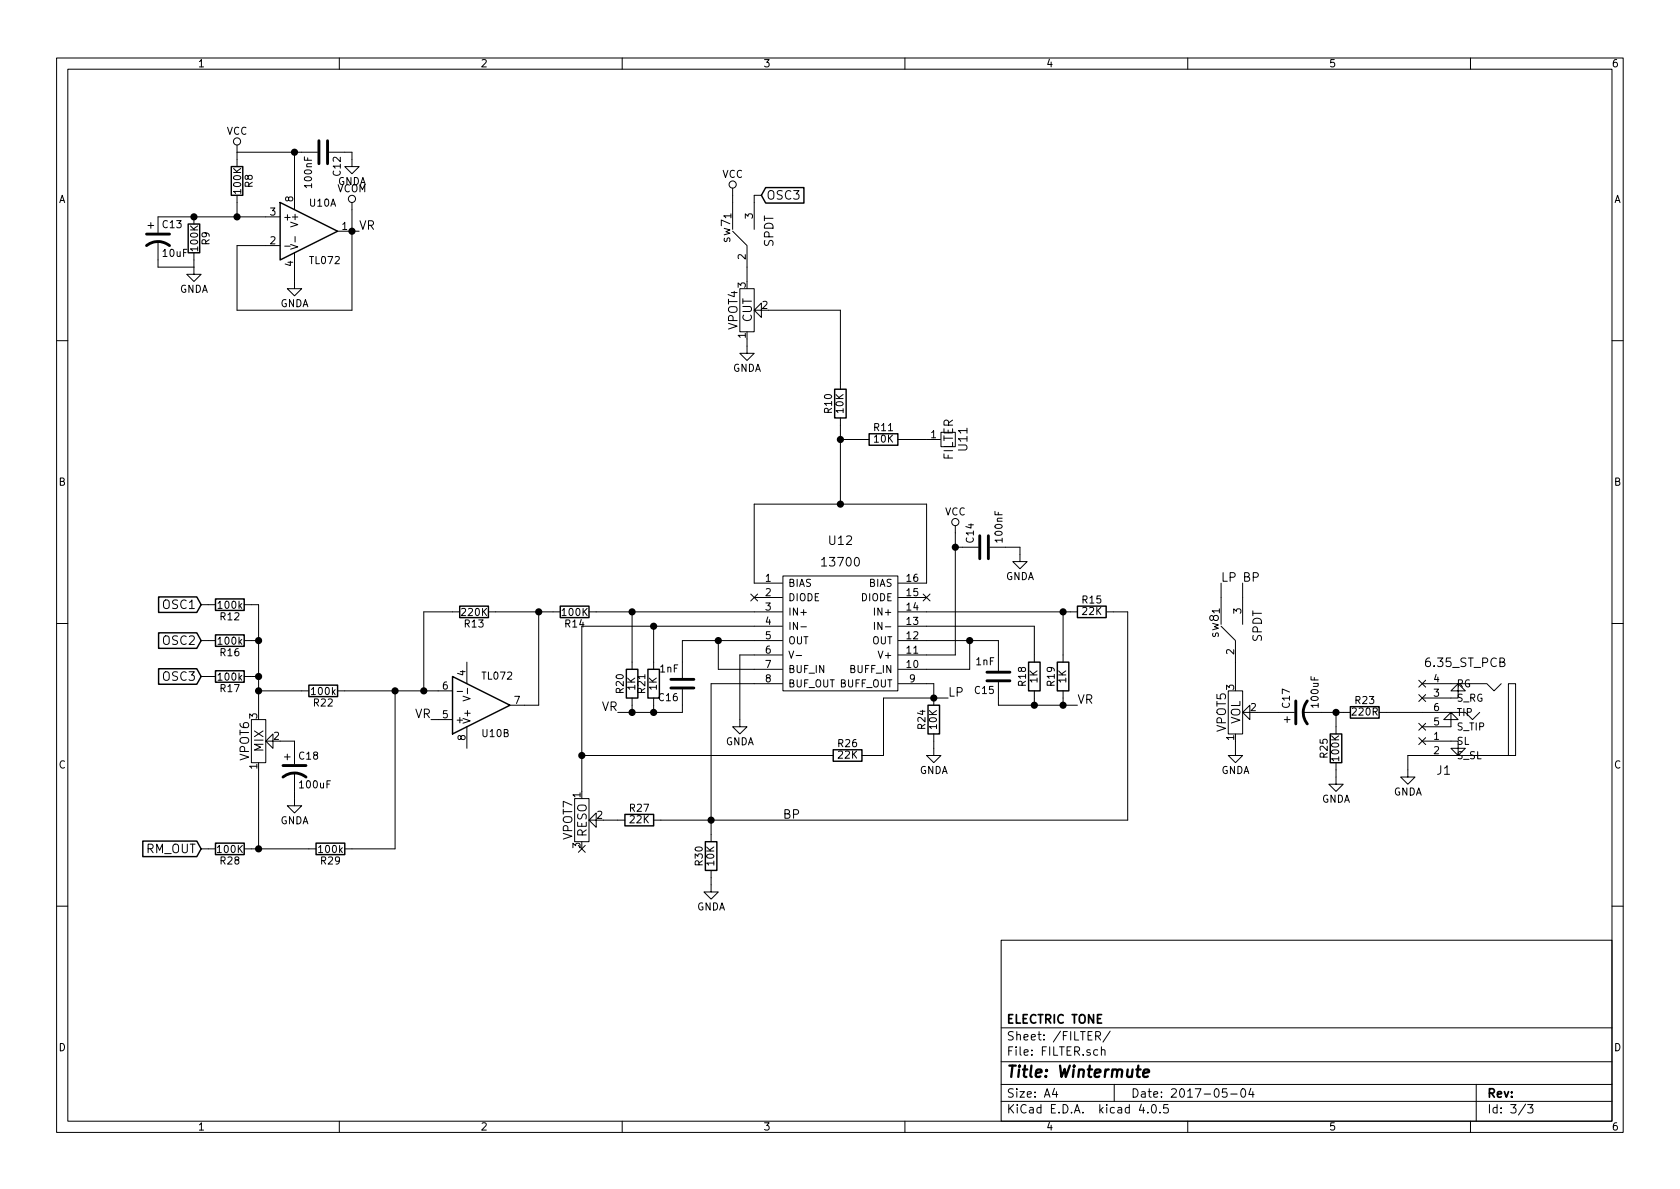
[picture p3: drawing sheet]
<svg xmlns="http://www.w3.org/2000/svg" width="297mm" height="210mm" viewBox="0 0 297 210" stroke-linecap="round" stroke-linejoin="round" font-family="sans-serif">
<g fill="none" stroke="#000" stroke-width=".18">
<path d="M10 10.3h277v189.9h-277zM12 12.2h273v186.1h-273zM60 10.3v1.9M110 10.3v1.9M160 10.3v1.9M210 10.3v1.9M260 10.3v1.9M26.2 39.9h1M26.7 39.4v1M34.3 38.3v1.3M41.9 25.6v3.9M41.9 34.5v3.8"/>
<path d="M41.9 26.9h14.2M49.5 38.3h-21.6v2.8M52.1 26.9v10.2M58.2 26.9h4v2.6h1.3l-1.3 1.2-1.2-1.2h1.2M62.2 35.8v19.1h-20.3v-11.5h7.6M129.5 33.3v7.3M134.6 34.5h-1.3v6.1M27.9 42.7v4.5h6.4M34.3 47.2v1.3h1.3l-1.3 1.3-1.3-1.3h1.3M34.3 44.7v2.5M50.3 43.5h1M51.4 43.2l1.3 .5-1.3 .4"/>
<path d="M52.1 44.7v6.3h1.2l-1.2 1.3-1.3-1.3h1.3M52.2 41.8v1M59.7 40.9h3.8M129.5 40.9l2.6 2.5M130.8 51h2.5v7.7h-2.5zM132.1 59.9v2.6h1.2l-1.2 1.2-1.3-1.2h1.3M132.1 43.5v6.3M133.3 54.9l1.3 1.2v-2.5l-1.3 1.3h1.3M135.9 54.9h12.7v13.9M10 60.2h2M148.6 73.9v15.2M148.6 77.7h5.1"/>
<path d="M158.7 77.7h7.6M285 60.2h2M168.9 93v22.8h-10.1M168.9 96.8h4.1M175 96.8h5.3v2.5h1.3l-1.3 1.3-1.2-1.3h1.2M10 110.3h2M35.6 113.3h2.5M35.6 106.9h2.5M35.6 119.6h2.5M43.2 113.3h2.5M43.2 106.9h2.5v19.1M43.2 119.6h2.5"/>
<path d="M81.3 108.2h-6.4v14M82.5 117.1v3.8M86.4 108.2h12.7M95.2 108.2v16.5h-5M104.1 108.2h34.3M111.8 108.2v10.2M115.6 110.7v7.7M127 113.3v5.1h11.4M132.7 105l1.3 1.3M133.3 105.7h5.1M134 105l-1.3 1.3M138.4 115.8h-7.6v12.7h1.3l-1.3 1.3-1.3-1.3h1.3"/>
<path d="M138.4 103.1h-5.1v-14h30.5v14h-5M138.4 110.7h-35.5v29.2M138.4 113.3h-17.8v6.6M138.4 101.8h20.3v20.4h-20.3zM139.5 115.1l.4 1.3 .4-1.3M140.8 115.9h.9M141.6 110.8h1M154.6 110.1v1.2M158.8 105.7h5M158.8 108.2h31.7M158.8 110.7h24.1v6.4M158.8 113.3h17.7v5.3"/>
<path d="M163.2 105l1.2 1.3M164.4 105l-1.2 1.3M171.4 113.3v5.1h-12.6M188 108.2v8.9M195.6 108.2h3.8v36.8h-83.8M215.9 110.7l2.5 2.6M215.9 103.1v7.3M218.4 113.4v7.5M219.7 103.1v7.3M285 110.3h2M44.4 127.2h2.6v7.7h-2.6zM45.7 122.2h8.9"/>
<path d="M45.7 136.1v14M47 131.1l1.3 1.2v-2.5l-1.3 1.3h1.3M49.5 131.1h2.6v4M50.3 133.9h1M50.8 133.3v1.1M52.1 136.6v5.9h1.2l-1.2 1.3-1.3-1.3h1.3M59.7 122.2h20.3M69.8 122.2v27.9h-8.8M76.2 127.2h3.8M80.8 122.3h1M81.9 123.1l1.2 .4-1.2 .4M82.5 128.5v3.8"/>
<path d="M82.7 121.7v1M102.9 133.6h44.4M111.8 123.4v2.6M115.6 123.4v2.6M120.6 121.9v4.1h-11.4M138.4 120.9h-12.7v27.9M158.8 120.9h6.3v3.8M165.1 129.8v3.8h1.3l-1.3 1.3-1.3-1.3h1.3M167.6 123.4h-11.4v10.2h-3.8M176.5 120.6v4.1h14M182.9 122.2v2.5M188 122.2v2.5"/>
<path d="M217.2 122.2h2.5v7.6h-2.5zM218.4 131.1v2.5h1.3l-1.3 1.3-1.2-1.3h1.2M219.7 126l1.3 1.2v-2.5l-1.3 1.3h1.3M222.2 126h6.7M227.1 127.2h1M227.6 126.7v1.1M230.4 126h8.4M236.2 134.9v3.8h1.3l-1.3 1.2-1.3-1.2h1.3M236.2 126v3.8M243.8 126h12.7M250.9 127.9l1.2 1.2M250.9 130.4l1.2 1.3"/>
<path d="M250.9 122.8l1.2 1.2M250.9 120.3l1.2 1.2M251.5 120.9h11.4l1.3 1.3 1.2-1.3M251.5 131.1h6.3v2.5l-1.3-1.3h2.6l-1.3 1.3M252.1 127.9l-1.2 1.2M252.1 130.4l-1.2 1.3M252.1 122.8l-1.2 1.2M252.1 120.3l-1.2 1.2M256.5 126h2.6l1.2 1.2 1.3-1.2M256.5 126l1.3 1.2h-2.5l1.2-1.2v2.5h-5M257.8 120.9l1.3 1.3h-2.6l1.3-1.3v2.5h-6.3M266.7 120.9h1.3v12.7h-1.3z"/>
<path d="M266.7 133.6h-17.8v3.8h1.3l-1.3 1.3-1.3-1.3h1.3M35.6 150.1h2.5M43.2 150.1h12.7M101.6 141.2h2.5v7.6h-2.5zM102.3 149.5l1.2 1.2M103.5 149.5l-1.2 1.2M104.1 145l1.3-1.2v2.5l-1.3-1.3h1.3M106.7 145h3.8M125.7 153.9v3.8h1.3l-1.3 1.3-1.2-1.3h1.2M10 160.2h2M177 166.3h108v32h-108zM285 160.2h2"/>
<path d="M60 198.3v1.9M110 198.3v1.9M160 198.3v1.9M177 194.8h108M177 191.8h108M177 187.8h108M177 181.8h108M186.4 192.5l-.3 1h.9M186.8 193v1M193.7 183.2l.7-.1 .2-.2-.1-.3-.2-.2h-.6v1.5M194.1 183.2l.5 .7M194.7 185.7l.2-.1 .4 .1 .1 .9"/>
<path d="M194.7 185.1v1.5M196.3 182.3l-1.3 2M197 191.8v3M201.8 195.2l-.4 1.1h1M202.9 196.7v.1M203.8 195.4l.1-.1a.81 .81 0 0 1 .6 .6 .81 .81 0 0 1-.3 .8l-.1 .1a.8 .8 0 0 1-.6-.6 .8 .8 0 0 1 .3-.8zM205.1 196.7v.1M206.5 195.3h-.7l-.1 .7 .2-.1 .5 .1 .2 .2-.1 .5-.2 .1-.6-.1M210 198.3v1.9M216.9 192.5h-.7l-.1 .7 .2-.1 .5 .1 .2 .2-.1 .5-.2 .1-.6-.1M217.6 193.5h1.1M219.5 192.7l.2-.2a.81 .81 0 0 1 .6 .6 .81 .81 0 0 1-.3 .8l-.1 .1a.79 .79 0 0 1-.4-1.3z"/>
<path d="M221.2 192.5l-.4 1h.9M221.5 193v1M260 198.3v1.9M261 191.8v6.5M269.7 195.2l-1.2 2M270.1 195.3h.9l-.5 .6 .5 .1v.7l-.2 .1-.7-.1"/>
<circle cx="41.9" cy="25" r=".63"/>
<circle cx="62.2" cy="35.2" r=".63"/>
<circle cx="129.5" cy="32.6" r=".63"/>
<circle cx="168.9" cy="92.3" r=".63"/>
</g>
<path d="M202.2 189.8l.9-.2v-.4l-.6-.1-.3 .3v.9l.2 .1 .5-.1" fill="none" stroke="#000" stroke-width=".41"/>
<g fill="none" stroke="#000" stroke-width=".25">
<path d="M33.3 39.6h2v5.1h-2zM40.9 29.5h2v5h-2zM49.5 35.8l10.2 5.1-10.2 5.1zM135.4 33.2h6.7v2.7h-6.7l-.8-1.4zM147.6 68.8h2v5.1h-2zM153.7 76.7h5v2h-5zM28 105.6h6.8l.8 1.3-.8 1.4h-6.8zM28 111.9h6.8l.8 1.4-.8 1.3h-6.8zM28 118.3h6.8l.8 1.3-.8 1.4h-6.8zM38.1 105.9h5.1v2h-5.1zM38.1 112.3h5.1v2h-5.1zM38.1 118.6h5.1v2h-5.1z"/>
<path d="M80 119.6l10.2 5.1-10.2 5.1zM81.3 107.2h5.1v2h-5.1zM99.1 107.2h5v2h-5zM110.7 118.4h2.1v5h-2.1zM114.6 118.4h2v5h-2zM181.9 117.1h2v5.1h-2zM186.9 117.1h2.1v5.1h-2.1zM190.5 107.2h5.1v2h-5.1zM54.6 121.2h5.1v2h-5.1zM147.3 132.6h5.1v2h-5.1zM164.1 124.7h2v5.1h-2zM235.2 129.8h2v5.1h-2z"/>
<path d="M238.8 125h5v2h-5zM25.2 148.7h9.6l.8 1.4-.8 1.4h-9.6zM38.1 149.1h5.1v2h-5.1zM55.9 149.1h5.1v2h-5.1zM110.5 144h5.1v2h-5.1zM124.7 148.8h2v5.1h-2z"/>
</g>
<g fill="none" stroke="#000" stroke-width=".51">
<path d="M56.4 24.9v4.1M57.9 24.9v4.1M25.9 43.4a3.3 3.3 0 0 1 4.1 0M25.9 41.4h4.1M173.2 94.7v4.1M174.8 94.7v4.1M174.5 118.9h4.1M50 137.4a3.3 3.3 0 0 1 4.1 0M50 135.4h4.1M118.6 120.1h4.1M118.6 121.7h4.1M174.5 120.4h4.1"/>
<path d="M229.1 123.9v4.1M231.1 123.9a3.3 3.3 0 0 0 0 4.1"/>
</g>
<g fill="#000" stroke="#000" stroke-width=".25">
<circle cx="34.3" cy="38.3" r=".51"/>
<circle cx="41.9" cy="38.3" r=".51"/>
<circle cx="52.1" cy="26.9" r=".51"/>
<circle cx="62.2" cy="40.9" r=".51"/>
<circle cx="148.6" cy="77.7" r=".51"/>
<circle cx="148.6" cy="89.1" r=".51"/>
<circle cx="168.9" cy="96.8" r=".51"/>
<circle cx="45.7" cy="113.3" r=".51"/>
<circle cx="45.7" cy="119.6" r=".51"/>
<circle cx="95.3" cy="108.2" r=".51"/>
<circle cx="111.8" cy="108.2" r=".51"/>
<circle cx="115.6" cy="110.7" r=".51"/>
<circle cx="127" cy="113.3" r=".51"/>
<circle cx="171.5" cy="113.3" r=".51"/>
<circle cx="188" cy="108.2" r=".51"/>
<circle cx="45.7" cy="122.2" r=".51"/>
<circle cx="69.9" cy="122.2" r=".51"/>
<circle cx="74.9" cy="122.2" r=".51"/>
<circle cx="102.9" cy="133.6" r=".51"/>
<circle cx="111.8" cy="126" r=".51"/>
<circle cx="115.6" cy="126" r=".51"/>
<circle cx="165.1" cy="123.4" r=".51"/>
<circle cx="182.9" cy="124.7" r=".51"/>
<circle cx="188" cy="124.7" r=".51"/>
<circle cx="236.2" cy="126" r=".51"/>
<circle cx="45.7" cy="150.1" r=".51"/>
<circle cx="125.7" cy="145" r=".51"/>
</g>
<text font-size="2.8" x="178" y="190.5">Title: Wintermute</text>
<g font-size="2.1">
<text x="135.5" y="35.3">OSC3</text>
<text x="63.5" y="40.6">VR</text>
<text x="129.1" y="42.9" transform="rotate(-90 129.1 42.9)">sw7</text>
<text x="136.8" y="43.7" transform="rotate(-90 136.8 43.7)">SPDT</text>
<text x="130.4" y="58.3" transform="rotate(-90 130.4 58.3)">VPOT4</text>
<text x="132.9" y="57" transform="rotate(-90 132.9 57)">CUT</text>
<text x="168.5" y="81.4" transform="rotate(-90 168.5 81.4)">FILTER</text>
<text x="171" y="79.6" transform="rotate(-90 171 79.6)">U11</text>
<text x="145.6" y="100.2">13700</text>
<text x="146.7" y="96.4">U12</text>
<text x="28.9" y="107.7">OSC1</text>
<text x="215.9" y="102.9">LP BP</text>
<text x="215.5" y="112.7" transform="rotate(-90 215.5 112.7)">sw8</text>
<text x="223.1" y="113.5" transform="rotate(-90 223.1 113.5)">SPDT</text>
<text x="28.9" y="114">OSC2</text>
<text x="252.2" y="118">6.35_ST_PCB</text>
<text x="28.9" y="120.4">OSC3</text>
<text x="106.3" y="125.7">VR</text>
<text x="167.6" y="123.2">LP</text>
<text x="190.5" y="124.5">VR</text>
<text x="73.3" y="127">VR</text>
<text x="216.8" y="129.4" transform="rotate(-90 216.8 129.4)">VPOT5</text>
<text x="219.3" y="128.1" transform="rotate(-90 219.3 128.1)">VOL</text>
<text x="44" y="134.5" transform="rotate(-90 44 134.5)">VPOT6</text>
<text x="46.6" y="132.9" transform="rotate(-90 46.6 132.9)">MIX</text>
<text x="254.1" y="137">J1</text>
<text x="101.2" y="148.5" transform="rotate(-90 101.2 148.5)">VPOT7</text>
<text x="103.7" y="148" transform="rotate(-90 103.7 148)">RESO</text>
<text x="138.4" y="144.8">BP</text>
<text x="25.7" y="150.9">RM_OUT</text>
<text x="178" y="184">Sheet: /FILTER/</text>
<text x="178" y="181">ELECTRIC TONE</text>
<text x="178" y="186.7">File: FILTER.sch</text>
<text x="178" y="196.9">KiCad E.D.A. kicad 4.0.5</text>
<text x="178" y="194.1">Size: A4</text>
<text x="200" y="194.1">Date: 2017-05-04</text>
<text x="263" y="194.1">Rev:</text>
<text x="263" y="196.9">Id: 3/3</text>
</g>
<g font-size="1.8">
<text x="35" y="11.9">1</text>
<text x="85" y="11.9">2</text>
<text x="135" y="11.9">3</text>
<text x="185" y="11.9">4</text>
<text x="235" y="11.9">5</text>
<text x="285" y="11.9">6</text>
<text x="40.1" y="23.8">VCC</text>
<text x="10.4" y="35.9">A</text>
<text x="42.6" y="34.1" transform="rotate(-90 42.6 34.1)">100K</text>
<text x="44.7" y="33.1" transform="rotate(-90 44.7 33.1)">R8</text>
<text x="51.8" y="35.7" transform="rotate(-90 51.8 35.7)">8</text>
<text x="55.1" y="33" transform="rotate(-90 55.1 33)">100nF</text>
<text x="59.6" y="34">VCOM</text>
<text x="59.6" y="32.7">GNDA</text>
<text x="60.2" y="31" transform="rotate(-90 60.2 31)">C12</text>
<text x="127.7" y="31.4">VCC</text>
<text x="285.4" y="35.9">A</text>
<text x="28.8" y="40.3">C13</text>
<text x="47.8" y="38.1">3</text>
<text x="50" y="39">+</text>
<text x="52.7" y="39.8" transform="rotate(-90 52.7 39.8)">V+</text>
<text x="54.8" y="36.5">U10A</text>
<text x="60.5" y="40.6">1</text>
<text x="129.3" y="38.7" transform="rotate(-90 129.3 38.7)">1</text>
<text x="133.1" y="38.7" transform="rotate(-90 133.1 38.7)">3</text>
<text x="28.9" y="45.4">10uF</text>
<text x="35" y="44.3" transform="rotate(-90 35 44.3)">100K</text>
<text x="37" y="43.3" transform="rotate(-90 37 43.3)">R9</text>
<text x="47.8" y="43.2">2</text>
<text x="51.8" y="47.1" transform="rotate(-90 51.8 47.1)">4</text>
<text x="54.9" y="46.7">TL072</text>
<text x="131.8" y="45.9" transform="rotate(-90 131.8 45.9)">2</text>
<text x="31.7" y="51.8">GNDA</text>
<text x="131.8" y="50.9" transform="rotate(-90 131.8 50.9)">3</text>
<text x="49.5" y="54.3">GNDA</text>
<text x="131.8" y="59.8" transform="rotate(-90 131.8 59.8)">1</text>
<text x="134.8" y="54.6">2</text>
<text x="129.5" y="65.7">GNDA</text>
<text x="147.1" y="73" transform="rotate(-90 147.1 73)">R10</text>
<text x="149.1" y="73" transform="rotate(-90 149.1 73)">10K</text>
<text x="154.6" y="76.2">R11</text>
<text x="164.6" y="77.5">1</text>
<text x="154.6" y="78.3">10K</text>
<text x="10.4" y="85.9">B</text>
<text x="285.4" y="85.9">B</text>
<text x="167.1" y="91.1">VCC</text>
<text x="172.2" y="95.9" transform="rotate(-90 172.2 95.9)">C14</text>
<text x="177.2" y="95.7" transform="rotate(-90 177.2 95.7)">100nF</text>
<text x="38.7" y="107.6">100k</text>
<text x="135.4" y="102.9">1</text>
<text x="135.4" y="105.4">2</text>
<text x="135.4" y="107.9">3</text>
<text x="139.4" y="103.8">BIAS</text>
<text x="139.4" y="106.3">DIODE</text>
<text x="152.2" y="106.3">DIODE</text>
<text x="153.6" y="103.8">BIAS</text>
<text x="160.4" y="107.9">14</text>
<text x="160.4" y="105.4">15</text>
<text x="160.4" y="102.9">16</text>
<text x="177.7" y="102.6">GNDA</text>
<text x="191.4" y="106.7">R15</text>
<text x="38.7" y="114">100k</text>
<text x="39" y="109.7">R12</text>
<text x="81.7" y="108.9">220K</text>
<text x="82.2" y="110.9">R13</text>
<text x="99.5" y="108.9">100K</text>
<text x="100" y="110.9">R14</text>
<text x="135.4" y="110.5">4</text>
<text x="135.4" y="113">5</text>
<text x="139.4" y="108.8">IN+</text>
<text x="139.4" y="111.4">IN-</text>
<text x="139.4" y="113.9">OUT</text>
<text x="154.1" y="113.9">OUT</text>
<text x="155" y="108.8">IN+</text>
<text x="155.4" y="111.4">IN-</text>
<text x="160.4" y="113">12</text>
<text x="160.4" y="110.5">13</text>
<text x="191.4" y="108.7">22K</text>
<text x="215.6" y="108.5" transform="rotate(-90 215.6 108.5)">1</text>
<text x="219.5" y="108.5" transform="rotate(-90 219.5 108.5)">3</text>
<text x="39" y="116">R16</text>
<text x="82.3" y="119.5" transform="rotate(-90 82.3 119.5)">4</text>
<text x="116.7" y="118.9">1nF</text>
<text x="135.4" y="115.6">6</text>
<text x="135.4" y="118.1">7</text>
<text x="139.4" y="119">BUF_IN</text>
<text x="150.3" y="119">BUFF_IN</text>
<text x="155.6" y="116.5">V+</text>
<text x="160.4" y="118.1">10</text>
<text x="160.4" y="115.6">11</text>
<text x="172.6" y="117.6">1nF</text>
<text x="218.2" y="115.7" transform="rotate(-90 218.2 115.7)">2</text>
<text x="38.7" y="120.3">100k</text>
<text x="39" y="122.4">R17</text>
<text x="55.2" y="122.9">100k</text>
<text x="55.5" y="124.9">R22</text>
<text x="78.3" y="121.9">6</text>
<text x="85.4" y="120.2">TL072</text>
<text x="91" y="124.5">7</text>
<text x="110.3" y="122.5" transform="rotate(-90 110.3 122.5)">R20</text>
<text x="112.3" y="122" transform="rotate(-90 112.3 122)">1K</text>
<text x="114.1" y="122.5" transform="rotate(-90 114.1 122.5)">R21</text>
<text x="116.1" y="122" transform="rotate(-90 116.1 122)">1K</text>
<text x="116.5" y="124">C16</text>
<text x="135.4" y="120.6">8</text>
<text x="139.4" y="121.5">BUF_OUT BUFF_OUT</text>
<text x="160.8" y="120.6">9</text>
<text x="172.4" y="122.7">C15</text>
<text x="181.4" y="121.3" transform="rotate(-90 181.4 121.3)">R18</text>
<text x="183.4" y="120.7" transform="rotate(-90 183.4 120.7)">1K</text>
<text x="186.5" y="121.3" transform="rotate(-90 186.5 121.3)">R19</text>
<text x="188.5" y="120.7" transform="rotate(-90 188.5 120.7)">1K</text>
<text x="218.2" y="122" transform="rotate(-90 218.2 122)">3</text>
<text x="221.1" y="125.7">2</text>
<text x="228" y="125.1" transform="rotate(-90 228 125.1)">C17</text>
<text x="233.1" y="124.9" transform="rotate(-90 233.1 124.9)">100uF</text>
<text x="239.7" y="124.5">R23</text>
<text x="253.5" y="123.2">3</text>
<text x="253.5" y="120.6">4</text>
<text x="253.5" y="125.7">6</text>
<text x="257.6" y="124.1">S_RG</text>
<text x="257.6" y="121.5">RG</text>
<text x="45.5" y="127.1" transform="rotate(-90 45.5 127.1)">3</text>
<text x="48.4" y="130.8">2</text>
<text x="78.3" y="127">5</text>
<text x="80.5" y="127.9">+</text>
<text x="82.3" y="130.9" transform="rotate(-90 82.3 130.9)">8</text>
<text x="83.2" y="128" transform="rotate(-90 83.2 128)">V+</text>
<text x="85.3" y="130.3">U10B</text>
<text x="128.2" y="131.8">GNDA</text>
<text x="163.6" y="128.9" transform="rotate(-90 163.6 128.9)">R24</text>
<text x="165.6" y="128.9" transform="rotate(-90 165.6 128.9)">10K</text>
<text x="218.2" y="130.9" transform="rotate(-90 218.2 130.9)">1</text>
<text x="239.2" y="126.5">220R</text>
<text x="253.5" y="130.8">1</text>
<text x="253.5" y="128.3">5</text>
<text x="257.6" y="131.7">SL</text>
<text x="257.6" y="129.2">S_TIP</text>
<text x="257.6" y="126.6">TIP</text>
<text x="10.4" y="135.9">C</text>
<text x="45.5" y="136" transform="rotate(-90 45.5 136)">1</text>
<text x="52.9" y="134.3">C18</text>
<text x="148.2" y="132.1">R26</text>
<text x="148.2" y="134.1">22K</text>
<text x="162.5" y="136.8">GNDA</text>
<text x="215.8" y="136.8">GNDA</text>
<text x="234.7" y="134" transform="rotate(-90 234.7 134)">R25</text>
<text x="236.8" y="134.4" transform="rotate(-90 236.8 134.4)">100K</text>
<text x="253.5" y="133.3">2</text>
<text x="257.6" y="134.2">S_SL</text>
<text x="285.4" y="135.9">C</text>
<text x="53.1" y="139.4">100uF</text>
<text x="102.6" y="141" transform="rotate(-90 102.6 141)">1</text>
<text x="111.4" y="143.5">R27</text>
<text x="233.6" y="141.9">GNDA</text>
<text x="246.3" y="140.7">GNDA</text>
<text x="49.5" y="145.7">GNDA</text>
<text x="102.6" y="150" transform="rotate(-90 102.6 150)">3</text>
<text x="105.6" y="144.8">2</text>
<text x="111.4" y="145.6">22K</text>
<text x="38.5" y="150.8">100K</text>
<text x="39" y="152.9">R28</text>
<text x="56.5" y="150.8">100k</text>
<text x="56.8" y="152.9">R29</text>
<text x="124.2" y="153" transform="rotate(-90 124.2 153)">R30</text>
<text x="126.3" y="153" transform="rotate(-90 126.3 153)">10K</text>
<text x="123.1" y="161">GNDA</text>
<text x="10.4" y="185.9">D</text>
<text x="285.4" y="185.9">D</text>
<text x="35" y="199.9">1</text>
<text x="85" y="199.9">2</text>
<text x="135" y="199.9">3</text>
<text x="185" y="199.9">4</text>
<text x="235" y="199.9">5</text>
<text x="285" y="199.9">6</text>
</g>
</svg>
